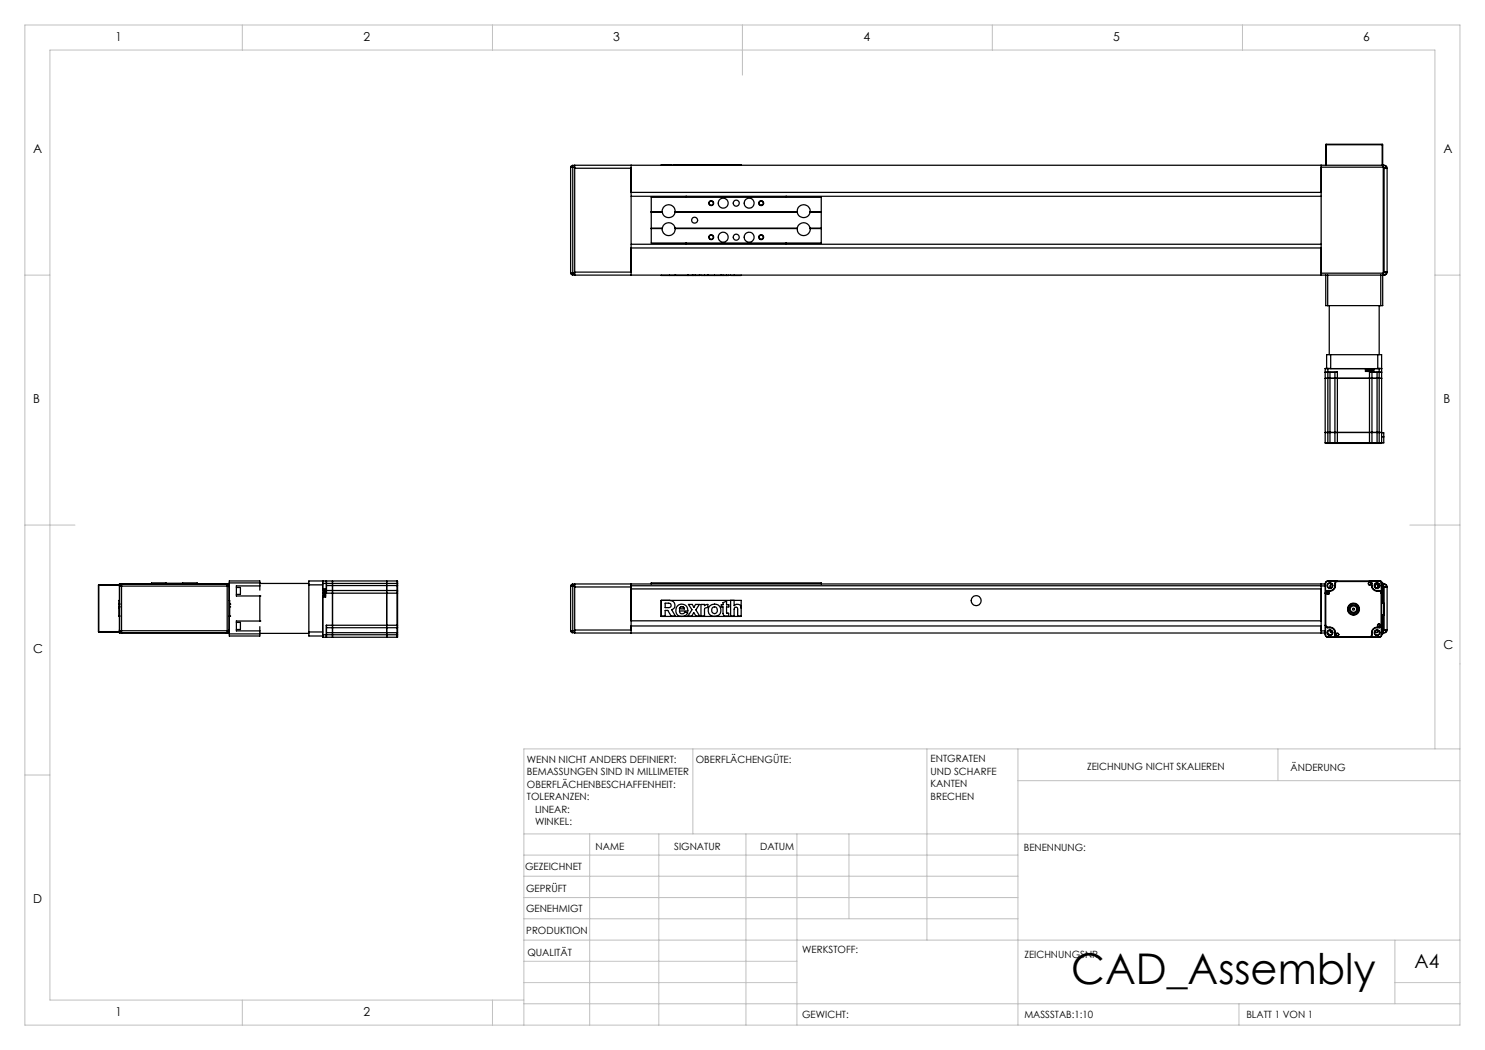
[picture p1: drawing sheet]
<svg xmlns="http://www.w3.org/2000/svg" width="297mm" height="210mm" viewBox="0 0 297 210" stroke-linecap="round" stroke-linejoin="round" font-family="sans-serif">
<g fill="none" stroke="#c0c0c0" stroke-width=".2">
<path d="M5 5h287v200h-287zM48.5 5v5M98.5 5v5M148.5 5v10M198.5 5v5M248.5 5v5M5 55h5M287 55h5M5 105h10M282 105h10M5 155h5M138.6 149.8v17"/>
<path d="M185.4 149.8v38.2M203.6 149.8v55.2M203.6 156.1h88.4M255.6 149.8v6.3M287 149.8v-139.8h-277v190h94.8M292 149.8h-187.2v55.2M104.8 166.8h187.2M104.8 179.5h98.8M104.8 175.3h98.8M104.8 171h98.8M117.9 166.8v38.2M131.8 166.8v38.2"/>
<path d="M149.2 166.8v38.2M159.4 166.8v38.2M169.8 166.8v17M104.8 183.8h98.8M104.8 196.5h54.6M104.8 192.3h54.6M104.8 188h187.2M279 196.5h13M279 188v12.8M48.5 200v5M98.5 200v5M104.8 200.8h187.2"/>
<path d="M247.8 200.8v4.2"/>
</g>
<g fill="none" stroke="#000" stroke-width=".25">
<path d="M114.1 33.5h.4M114.1 33.5v21.1M114.5 33.1v.4M114.5 33.1l-.2 .1-.2 .3M114.5 33.5v21.1M114.5 33.5h.4M114.5 33.1h.4M114.9 33.1l161.7-.1v.4M114.9 33.1v.5M114.9 33.6v20.8M114.9 33.6h11.3M126.2 33v22"/>
<path d="M126.2 38.5h138M126.2 39.3h138M130.2 39.5h34.1v9.1h-34.1zM133.7 33h-1.4M133.7 33h.7M133.7 33h.1M134.7 33h1.5M135.2 33h.1M135.9 33h.1M137.2 39.3v.2M137.6 33h-1.3M137.6 33h1.3"/>
<path d="M137.6 33h.1M139.6 33h-.7M139.6 33h.7M139.6 33h.1M140.6 33h.1M141.4 33h.1M141.7 33h.1M142 33h.1M142.8 33h.1M142.9 33h2.4M142.9 33h-2.4M142.9 33h.1"/>
<path d="M145.3 33h.1M145.5 33h-.1M146.6 33h-1.1M146.6 33h1.6M146.6 33h.1M157.2 39.3v.2M264.2 33v22M264.2 33.4h12.4M265.2 28.9l11.2-.1 .1 .2v4M265.2 28.9l-.1 4.1M265.2 28.9l.1 .1M265.3 29h11.1"/>
<path d="M265.3 29v4M276.4 29v4M276.5 28.9l-.1 .1M276.6 33.1h.2M276.6 33.4l.2 .3M276.6 33.4v21.2M276.8 33.1l.3 .1 .1 .2-.1 .2-.3 .1M276.8 33.7h.6M276.8 33.1a.6 .6 0 0 1 .6 .6M276.8 33.7v20.7M277.4 33.7v20.7M114.1 54.6h.4"/>
<path d="M114.1 54.6l.2 .3 .2 .1M114.5 54.6v.4M114.5 55h162.1M114.5 54.6h.4M114.9 55h.1M114.9 54.4v.6M114.9 54.4h11.3M126.2 49.6h138M126.2 48.9h138M130.2 42.4h2.2M130.2 45.7h2.2M130.2 42.4h2.3"/>
<path d="M130.2 45.6h2.3M132.3 55l1.6 .1M132.4 42.4a1.31 1.31 0 0 1 1.3-1.5 1.31 1.31 0 0 1 1.3 1.5M132.4 45.7a1.31 1.31 0 0 0 1.3 1.4 1.31 1.31 0 0 0 1.3-1.4M132.4 42.4h.1M132.5 45.6l-.1 .1M132.5 45.6a1.28 1.28 0 0 1 1.2-1.1 1.28 1.28 0 0 1 1.3 1.1M132.5 42.4a1.28 1.28 0 0 0 1.2 1.1 1.28 1.28 0 0 0 1.3-1.1M133.9 55.1h1.1M133.9 55v.1M135 45.6v.1M135 55h.1"/>
<path d="M135 42.4h24.5M135 45.6h24.5M135 42.4h.1M135 45.7h24.5M135.1 55v.1M135.2 55.1h2.4M137.2 48.6v.3M137.6 55v.1M137.7 55v.1M138.5 55v.1M138.8 55v.1M139.1 55v.1"/>
<path d="M139.9 55v.1M139.9 55l-2.3 .1M140.2 55l.7 .1M140.9 55v.1M141.6 55l-.7 .1M141.6 55l1.3 .1M142.9 55v.1M144.2 55l-1.3 .1M144.3 55h1.5M144.6 55v.1M145.3 55v.1M146.1 55l.7 .1"/>
<path d="M146.8 55v.1M148.2 55l-1.4 .1M152.1 40.2h.1M152.2 41.1h.1M152.2 47l-.1 .1M152.2 47.8v.1M157.2 48.6v.3M159.5 42.4a1.29 1.29 0 0 1 1.2-1.5 1.29 1.29 0 0 1 1.3 1.5M159.5 45.7a1.29 1.29 0 0 0 1.2 1.4 1.29 1.29 0 0 0 1.3-1.4M159.5 42.4h.1M159.5 45.6v.1M159.5 45.6a1.3 1.3 0 0 1 1.2-1.1 1.3 1.3 0 0 1 1.3 1.1"/>
<path d="M159.5 42.4a1.3 1.3 0 0 0 1.2 1.1 1.3 1.3 0 0 0 1.3-1.1M162 42.4h.1M162 45.6v.1M162 42.4h2.3M162 45.7h2.3M162 45.6h2.3M264.2 54.6h12.4M265.1 55v6.1h11.4v-6.1M265.5 55v6.1M276.2 55v6.1M276.6 54.6v.4M276.6 55h.2"/>
<path d="M276.8 54.4l.3 .1 .1 .2-.1 .2-.3 .1M276.8 54.4h.6M276.8 54.4l-.2 .3M277.4 54.4a.6 .6 0 0 1-.6 .6M265 73.7h.6M265 74.4l.6 .1zM265 75.7h1M265 73.7v14.9M265.3 73.7v-2.8h11v17.7M265.6 73.7h-.6M265.6 73.7h.1M265.6 74.4v.1"/>
<path d="M265.6 73.7v14.9M265.6 73.7h10.2M265.9 61.1v9.8M266 75.7h1M266 74.5v14.1M266.1 70.9v2.8M267 75.7h9.3M267 74.5v14.1M267.5 74.4l-.2 .1M267.5 74.4l-1.9 .1M267.5 74.4v14.2M273.1 73.7v.6h1.7v-.6"/>
<path d="M273.3 73.7v.6M273.4 74.2l.1 .1M273.4 74.2h1M273.5 74l-.1 .2M273.5 74h.1M273.6 73.9l-.1 .1M273.8 73.9h-.2M273.8 73.9h.1M273.8 73.9l.1 .1M273.9 74h.1M273.9 74.4l.2 .1M273.9 74.4h1.9"/>
<path d="M273.9 74.4v14.2M274 73.9l-.1 .1M274 73.9h.1M274 73.9v.1M274.1 73.9h.1M274.1 73.9h.2M274.3 73.9l.1 .1M274.3 73.9h.1M274.4 74h.1M274.4 74v.2M274.4 74.5v14.1M274.4 74.2l-.1 .1"/>
<path d="M274.6 73.7v.6M275.4 74.5v14.1M275.6 70.9v2.8M275.8 73.7h.1M275.8 73.7h.5zM275.8 74.4l.5 .1zM275.8 74.4v.1M275.8 61.1v9.8M275.8 73.7v14.9M265 86.5h11.3M265 88.6h.6M265 88.6l.6 .1"/>
<path d="M265.6 88.6v.1M265.6 88.6h.4M265.6 88.7h.4M266 88.6h1M266 88.6v.1M266 88.7h1.1M267 88.6h.5M267 88.6l.1 .1M267.1 88.7h.4M267.5 88.6v.1M267.5 88.6h6.4M267.5 88.7h6.4"/>
<path d="M273.9 88.6h.5M273.9 88.7h.4M273.9 88.6v.1M274.3 88.7h1.1M274.4 88.6l-.1 .1M274.4 88.6h1M275.4 88.6v.1M275.4 88.6h.4M275.4 88.7h.4M275.8 88.6h.5M275.8 88.6v.1M276.3 88.6l-.5 .1"/>
<path d="M276.3 86.6h.5v.8M276.3 87.4h.5M276.8 87.4v1.2h-.5M19.7 117v9.4M19.7 117h.1M19.8 117v9.3M19.8 117h4.1M23.9 117.1h.1M23.9 116.9l-4.2 .1M23.9 117.1v.3M24.3 116.8h-.1a.23 .23 0 0 0-.2 .2 .23 .23 0 0 0 0 .2h.3M24.3 116.8v.4"/>
<path d="M24.3 117.2h21.1M24.3 116.8h21.1M24.3 117.2v8.9M24.5 116.8h-.3M30.3 116.8v-.2h9.1v.2M45.3 116.8h.2M45.4 116.8h.1a.23 .23 0 0 1 .3 .2 .23 .23 0 0 1-.1 .2h-.3M45.4 116.8v.4M45.4 117.2v8.9M45.8 117.1l.1 .3M45.8 117.1h.1M45.9 116.8h-22v9.8h22"/>
<path d="M45.9 116.6h6.1M47.3 117.5h.8v1.4h-.8M52 119.2h.1M52 117.2v.8M52 117.2v-1h-6.1v11h6.1v-1M52 117.2h-4.7v2h4.7M52 116.7h9.8M52 119.2v5M61.8 117h2.7M64.5 117.7l.1 .2M64.5 117.7h.1M64.5 116.7v-.5l.1 .5"/>
<path d="M64.5 116.7h.1M64.5 119.4h.1M64.5 116.7v1M64.5 119.4v7.6M64.6 117.7v.2M64.6 119.2l-.1 .2M64.6 119.2v.2M64.6 116.7h14.8M64.6 116.7v1M64.6 117.9v1.3M64.6 119.4v7.6M64.6 117.7h.5v1.7h-.5"/>
<path d="M64.6 119.2h.5M64.6 117.9h.5M64.7 118.8l.1 .2M64.7 118.7h.1M64.7 118.5h.1M64.7 118.4v.1M64.7 118.4h.1M64.7 118.7v.1M64.8 118.5v.1M64.8 118.2l-.1 .2M64.8 118.5h.1M64.8 118.2h.1"/>
<path d="M64.8 118.6h.1M64.8 118.6v.1M64.8 118.6l-.1 .1M64.8 119h.1M64.8 119l.2 .1M64.8 118.1h.1M64.8 118.1v.1M65 118.1h-.2M65 118.1l.1 .1M65 118.1v1M65.1 119l-.1 .1M65.3 116.7v-.5v.5"/>
<path d="M65.3 116.7h.1M65.3 116.7v1.9M65.3 118.6h14.1M65.3 118.1h14.1M65.3 117.1h14.1M66.5 118.1v7.4M66.5 117.1v1M66.5 116.2v.9M77.3 116.2v11.3M79.4 118.1v.5M79.4 118.6h.1M79.4 118.1l.1 .1"/>
<path d="M79.4 117.1v1M79.4 117.1h.1M79.4 116.2v.5M79.4 116.2l.1 .5M79.4 116.7h.1M79.4 116.2h-17.6v11h2.7M79.4 116.7v.4M79.4 118.6v6.5M79.5 118.2v.4M79.5 117.1v1.1M79.5 116.7v.4M79.5 118.6v6.5"/>
<path d="M114.1 117.2h.4M114.1 117.2v8.9M114.5 116.8v.4M114.5 116.8l-.2 .1-.2 .3M114.5 117.2h.4M114.5 116.8h.4M114.5 117.2v8.9M114.9 116.8v.6M114.9 117.4h11.3M114.9 117.4v8.6M126.2 117.1v.3M126.2 116.8v.3"/>
<path d="M126.2 117.4v9.2M126.2 117.8h138M126.2 117.1h138M130.2 116.8v-.2h34.1v.2M264.2 117.2h.8M264.2 116.8v9.8M265 116.8h-150.1M265 116.7h.1M265 116.7v10.3M265.1 116.7v1.7M265.1 118.6v6.5M265.5 116.2h.1"/>
<path d="M265.5 116.2h10.7l.3 .4v4M265.6 116.2l-.3 .2-.2 .3M265.6 116.2l-.3 .1-.3 .4M265.6 116.2h.1M265.6 118.2l-.4 .2-.1 .2M265.6 118.1l-.5 .2-.1 .3h.1M265.6 118.1v.1M265.6 116.2h1.7M265.6 118.1h.4M265.6 118.2h.4M266 118.1v.1M266.4 116.8l-.4 .3 .2 .5"/>
<path d="M266.5 116.9a.33 .33 0 0 0-.4 .2 .33 .33 0 0 0 .2 .4M267 116.7h.1M267 117.1h.1M267 117.1a.96 .96 0 0 1-1 1M267 116.7v.4M267.1 117.1a1.08 1.08 0 0 1-1.1 1.1M267.1 116.7v.4M267.5 116.3v-.1l-.3 .1-.2 .4M267.5 116.3l-.3 .1-.1 .3M267.5 116.3h6.4M273.9 116.3v-.1l.3 .1 .2 .4M273.9 116.3h.2l.2 .4"/>
<path d="M274.1 116.2h1.7M274.3 116.7h.1M274.3 117.1h.1M274.3 117.1a1.08 1.08 0 0 0 1.1 1.1M274.3 116.7v.4M274.4 117.1a1.02 1.02 0 0 0 1 1M274.4 116.7v.4M274.9 117.1a.4 .4 0 0 1 .7-.2 .4 .4 0 0 1-.2 .7M275.4 118.1v.1M275.4 118.1h.4M275.4 118.2h.4M275.8 116.2l.4 .2 .1 .3"/>
<path d="M275.8 116.2l.3 .1 .2 .4M275.8 118.1v.1M275.8 118.1l.5 .2v.3h-.1M275.8 118.2l.4 .2v.2M276.2 118.6v6.5M276.3 116.7h.1M276.3 116.7v1.7M276.3 117.2h.3M276.3 119.2h.2M276.3 116.7v10.3M276.5 116.8h.1v.4M276.6 117.1l.2 .3"/>
<path d="M276.6 116.8h.2M276.6 117.2v3.4M276.8 117.4h.6M276.8 116.8l.3 .1 .1 .2-.1 .2-.3 .1M276.8 116.8a.6 .6 0 0 1 .6 .6M276.8 117.4v8.5M277.4 117.4v8.5M19.7 126.4h4.2M19.8 126.3l-.1 .1M19.8 126.3h4.1M23.8 121.4h.1M23.8 120.8h.1"/>
<path d="M23.8 123.2h.1M23.8 123.3h.1M23.8 121.6h.1M23.8 121.6v1.6M23.9 126v.2M23.9 120.9l-.1 .7M23.9 120.1l-.1 .7M24.2 126.5l.3 .1M24.3 126.1h-.1a.22 .22 0 0 0-.3 .3 .22 .22 0 0 0 .4 .1M24.3 126.1v.4M24.3 126.5h21.1M24.3 126.1h21.1"/>
<path d="M45.4 126.1h.1a.22 .22 0 0 1 .3 .3 .22 .22 0 0 1-.3 .1h-.1M45.4 126.1v.4M45.5 126.5l-.2 .1M45.9 126l-.1 .2M45.9 120.1v3.2M45.9 123.2h.1M45.9 126.8h6.1M45.9 120.8h.1M45.9 121.4h.1M45.9 120.9h.1M47.3 124.5h.8v1.4h-.8M52 125.3v.9"/>
<path d="M52 124.2h.1M52 124.2h-4.7v2h4.7M52 126.7h9.8M61.8 126.4h2.7M64.5 127l.1 .5M64.5 127h.1M64.6 127v.5M64.6 127.5h14.8M64.6 127h14.8M65.3 127v.5v-.5M65.3 127h.1M65.3 125.1v1.9"/>
<path d="M65.3 125.1h14.1M65.3 126.5h14.1M65.3 125.5h14.1M66.5 125.5v1M66.5 126.5v1M79.4 125.1v.4M79.4 125.1h.1M79.4 125.5v1M79.4 126.5h.1M79.4 127v.5M79.4 127h.1M79.4 126.5v.5"/>
<path d="M79.5 125.1v.3M79.5 125.4l-.1 .1M79.5 125.4v1.1M79.5 127l-.1 .5M79.5 126.5v.5M114.1 126.1h.4M114.1 126.1l.3 .4h.1M114.5 126.1v.4M114.5 126.5h.4M114.5 126.1h.4M114.9 126.5l150.1 .1M114.9 126v.5"/>
<path d="M114.9 126h11.3M126.2 124.2h138M126.2 125.2h138M132.2 120.1h16v3.2h-16zM132.3 120.1v3.1h.7v-1.1h.6l.6 1.1h.9l-.8-1.3a.96 .96 0 0 0 .7-1.1 .96 .96 0 0 0-1.1-.7M133 120.6h.7a.44 .44 0 0 1 .5 .5 .44 .44 0 0 1-.5 .4h-.7zM135.5 121.2a1.23 1.23 0 0 1 1.4-.3 1.23 1.23 0 0 1 .7 1.3h-1.7a.57 .57 0 0 0 .5 .6 .57 .57 0 0 0 .6-.4l.5 .2a1.27 1.27 0 0 1-1.8 .5 1.27 1.27 0 0 1-.2-1.9zM136.1 121.5l.4-.2 .3 .5h-.9zM137.7 120.9h.8l.3 .6 .3-.6h.8l-.7 1.1 .7 1.2h-.7l-.5-.7-.3 .7h-.8l.8-1.3zM140.2 120.9h.7v.2l.7-.2v.6l-.6 .1-.1 .2v1.4h-.7zM144.6 120.5l.7-.3v.8h.5v.4h-.5v1.2l.4 .1v.5h-.6l-.5-.3v-1.5h-.3v-.4h.3zM146.1 120.1v3.1h.7v-1.4a.36 .36 0 0 1 .4-.4 .36 .36 0 0 1 .3 .4v1.4h.7"/>
<path d="M146.8 120.1v1a.79 .79 0 0 1 .9-.2 .79 .79 0 0 1 .5 .7M264.2 126.2h.8M265 127l.3 .4 .3 .1M265 127h.1M265.1 127l.1 .2 .4 .2M265.1 125.3v1.7M265.1 125.1h-.1l.2 .3 .4 .1M265.1 125.1l.2 .3h.3M265.5 126.5l.5 .5M265.6 127.4v.1M265.6 125.4v.1M265.6 127.4h1.7"/>
<path d="M265.6 127.5h10.2M265.6 125.4h.4M265.6 125.5h.4M266 126l.1 .4 .4 .1M266 125.4a1.08 1.08 0 0 1 1.1 1.1M266 125.5a.96 .96 0 0 1 1 1M266 125.4v.1M266.1 126l.1 .4 .3 .1M267 127h.1M267 126.5h.1M267 127l.2 .4h.3M267 126.5v.5"/>
<path d="M267.1 127l.1 .2 .3 .2M267.1 126.5v.5M267.5 127.4h6.4M274.1 127.4h1.7M274.3 127l-.1 .2-.3 .2M274.3 127h.1M274.3 126.5h.1M274.3 126.5v.5M274.4 127l-.2 .4h-.3M274.4 126.5v.5M275.4 125.4a1.08 1.08 0 0 0-1.1 1.1M275.4 125.4v.1"/>
<path d="M275.4 125.5a1.02 1.02 0 0 0-1 1M275.4 125.4h.4M275.4 125.5h.4M275.6 126.1a.31 .31 0 0 1-.2 .3 .31 .31 0 0 1-.4-.1M275.7 126.1a.41 .41 0 0 1-.3 .4 .41 .41 0 0 1-.4-.1M275.8 127.4v.1M275.8 125.4v.1M276.2 125.1h.1l-.1 .3-.4 .1M276.2 125.1l-.1 .2-.3 .1M276.3 127h.1M276.3 127l-.1 .3-.4 .1M276.3 125.3v1.7"/>
<path d="M276.3 127l-.1 .3-.4 .2M276.3 120.6h.5v2.4h-.5M276.3 124.2h.2M276.3 126.2h.3M276.5 123v3.8l-.2 .2M276.6 126.2v.4h-.1M276.6 126.5h.2M276.6 123v3.2M276.8 125.9l-.2 .4M276.8 125.9h.6M276.8 125.9l.3 .1 .1 .3-.1 .2h-.3M277.4 125.9a.6 .6 0 0 1-.6 .6"/>
<circle cx="138.9" cy="44" r=".6"/>
<circle cx="142.2" cy="47.4" r=".41"/>
<circle cx="142.2" cy="40.6" r=".41"/>
<circle cx="142.2" cy="40.6" r=".5"/>
<circle cx="142.2" cy="47.4" r=".5"/>
<circle cx="144.6" cy="47.4" r=".99"/>
<circle cx="144.6" cy="40.6" r=".99"/>
<circle cx="147.2" cy="40.6" r=".6"/>
<circle cx="147.2" cy="47.4" r=".6"/>
<circle cx="149.8" cy="47.4" r="1"/>
<circle cx="149.8" cy="40.6" r="1"/>
<circle cx="152.2" cy="40.6" r=".5"/>
<circle cx="152.2" cy="47.4" r=".5"/>
<circle cx="152.2" cy="47.4" r=".41"/>
<circle cx="152.2" cy="40.6" r=".41"/>
<circle cx="265.6" cy="118.6" r=".25"/>
<circle cx="265.6" cy="118.6" r=".28"/>
<circle cx="266" cy="117.1" r=".5"/>
<circle cx="266" cy="117.1" r=".57"/>
<circle cx="273.9" cy="116.7" r=".28"/>
<circle cx="273.9" cy="116.7" r=".25"/>
<circle cx="275.3" cy="117.2" r=".33"/>
<circle cx="275.4" cy="117.1" r=".5"/>
<circle cx="275.4" cy="117.1" r=".57"/>
<circle cx="142.9" cy="122" r=".64"/>
<circle cx="142.9" cy="122" r="1.27"/>
<circle cx="195.2" cy="120.1" r="1"/>
<circle cx="266" cy="126.5" r=".5"/>
<circle cx="266" cy="126.5" r=".57"/>
<circle cx="267.5" cy="126.9" r=".26"/>
<circle cx="267.5" cy="126.9" r=".29"/>
<circle cx="270.7" cy="121.8" r=".21"/>
<circle cx="270.7" cy="121.8" r="1.09"/>
<circle cx="270.7" cy="121.8" r=".84"/>
<circle cx="270.7" cy="121.8" r="1.19"/>
<circle cx="270.7" cy="121.8" r=".65"/>
<circle cx="275.4" cy="126.5" r=".5"/>
<circle cx="275.4" cy="126.5" r=".57"/>
<circle cx="275.8" cy="125.1" r=".29"/>
<circle cx="275.8" cy="125.1" r=".25"/>
</g>
<text font-size="8.5" x="214.2" y="196.7">CAD_Assembly</text>
<text font-size="3.9" x="282.9" y="193.6">A4</text>
<g font-size="2.5">
<text x="23.1" y="8.2">1</text>
<text x="72.7" y="8.2">2</text>
<text x="122.7" y="8.2">3</text>
<text x="172.7" y="8.2">4</text>
<text x="222.7" y="8.2">5</text>
<text x="272.7" y="8.2">6</text>
<text x="6.7" y="30.7">A</text>
<text x="288.7" y="30.7">A</text>
<text x="6.7" y="80.7">B</text>
<text x="288.7" y="80.7">B</text>
<text x="6.7" y="130.7">C</text>
<text x="288.7" y="129.7">C</text>
<text x="6.7" y="180.7">D</text>
<text x="23.1" y="203.2">1</text>
<text x="72.7" y="203.2">2</text>
</g>
<g font-size="2">
<text x="105.4" y="152.6">WENN NICHT ANDERS DEFINIERT:</text>
<text x="105.4" y="155.1">BEMASSUNGEN SIND IN MILLIMETER</text>
<text x="139.2" y="152.6">OBERFLÄCHENGÜTE:</text>
<text x="186.1" y="152.5">ENTGRATEN</text>
<text x="186.1" y="155">UND SCHARFE</text>
<text x="217.4" y="154">ZEICHNUNG NICHT SKALIEREN</text>
<text x="258.1" y="154.2">ÄNDERUNG</text>
<text x="105.4" y="157.6">OBERFLÄCHENBESCHAFFENHEIT:</text>
<text x="105.4" y="160.1">TOLERANZEN:</text>
<text x="186.1" y="157.5">KANTEN</text>
<text x="186.1" y="160">BRECHEN</text>
<text x="107" y="162.6">LINEAR:</text>
<text x="107" y="165.1">WINKEL:</text>
<text x="119.1" y="170">NAME</text>
<text x="134.8" y="169.9">SIGNATUR</text>
<text x="152" y="169.9">DATUM</text>
<text x="204.8" y="170.2">BENENNUNG:</text>
<text x="105" y="174.1">GEZEICHNET</text>
<text x="105.2" y="178.3">GEPRÜFT</text>
<text x="105.2" y="182.4">GENEHMIGT</text>
<text x="105.3" y="186.8">PRODUKTION</text>
<text x="105.5" y="191.1">QUALITÄT</text>
<text x="160.5" y="190.5">WERKSTOFF:</text>
<text x="204.9" y="191.6">ZEICHNUNGSNR.</text>
<text x="160.4" y="203.5">GEWICHT:</text>
<text x="204.9" y="203.6">MASSSTAB:1:10</text>
<text x="249.3" y="203.6">BLATT 1 VON 1</text>
</g>
</svg>
